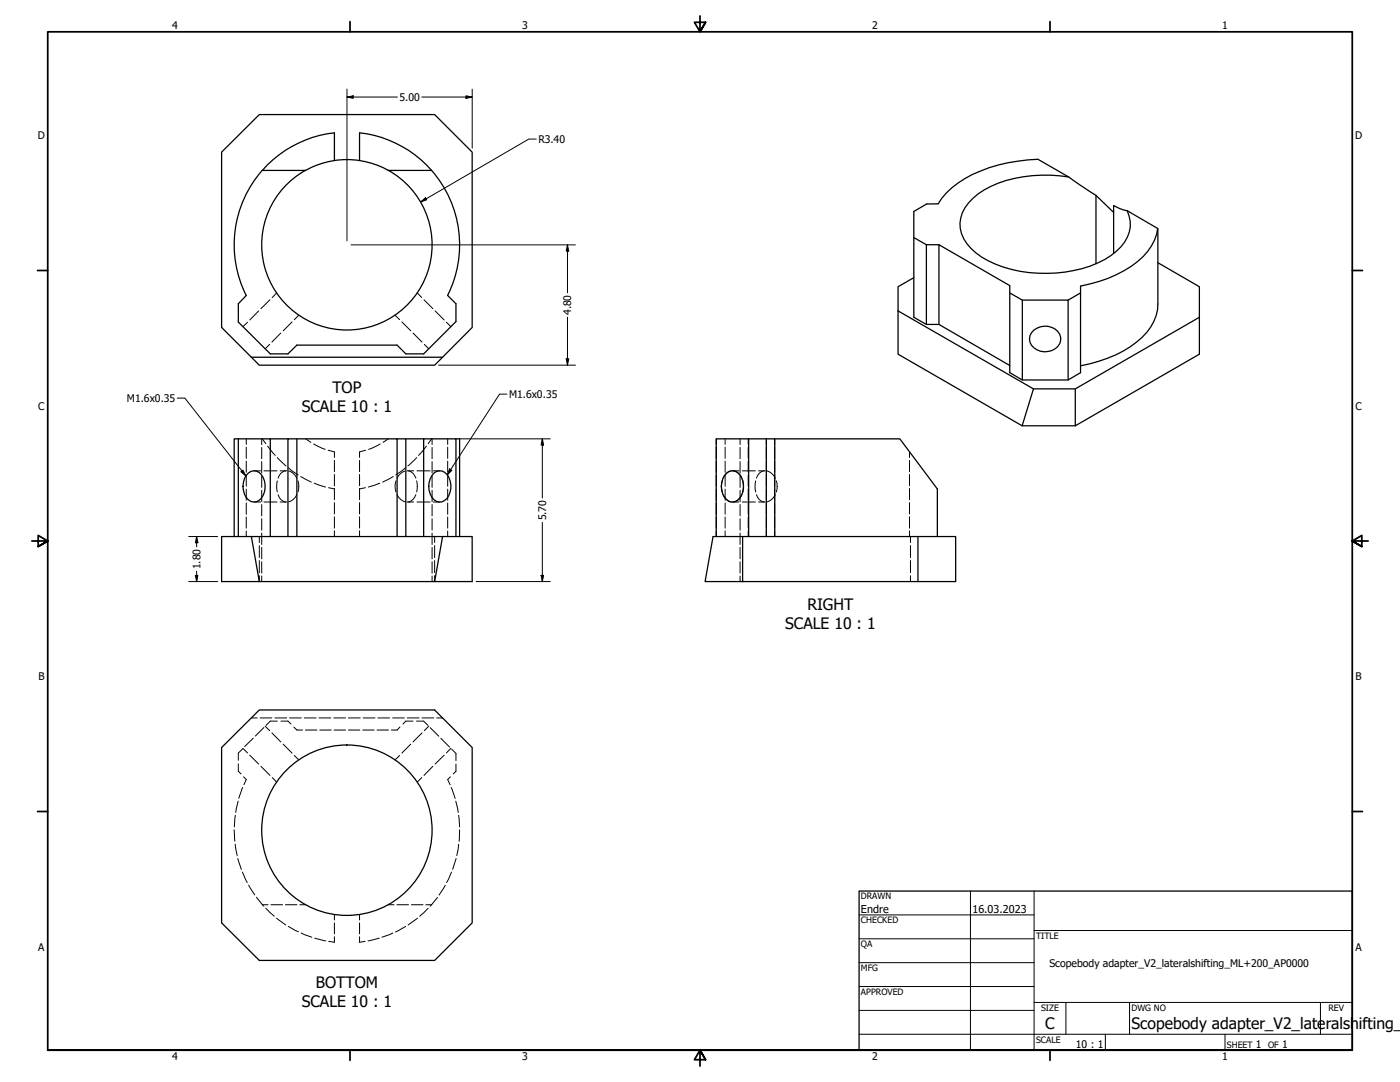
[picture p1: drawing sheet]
<svg xmlns="http://www.w3.org/2000/svg" width="559mm" height="432mm" viewBox="0 0 559 432" stroke-linecap="round" stroke-linejoin="round" font-family="sans-serif">
<!-- layer: Hidden (ANSI) -->
<g fill="none" stroke="#000" stroke-width=".4">
<path d="M107.8 119.6l-3.7 3.6M110.4 116.9l-1.8 1.8M166.6 116.9l1.7 1.8M169.2 119.6l3.6 3.6M98.8 128.6l-1.8 1.8M103.3 124.1l-3.6 3.6M107.6 137.4l-1.7 1.8M112.1 132.9l-3.6 3.6M116.6 128.5l-3.6 3.5M119.3 125.8l-1.8 1.8M157.7 125.8l1.8 1.8M160.4 128.5l3.6 3.5"/>
<path d="M164.8 132.9l3.7 3.6M169.4 137.4l1.7 1.8M173.7 124.1l3.6 3.6M178.2 128.6l1.8 1.8M98.3 175.1v2.3M98.3 178.4v4.5M104.5 175.1v2.3M104.5 178.6v4.5M104.7 175.1l1.4 2M106.8 178.1l3.1 3.6M122 175.1l2.1 1.4M125.2 177.2l4.6 2.1"/>
<path d="M131 179.7l2.5 .6v2.3M145.9 179.7l-2.4 .6v2.3M151.8 177.2l-4.7 2.1M155 175.1l-2.1 1.4M170.2 178.1l-3.1 3.6M172.3 175.1l-1.4 2M172.5 175.1v2.3M172.5 178.6v4.5M178.7 175.1v2.3M178.7 178.4v4.5M285.9 175.1v2.3M285.9 178.4v4.5"/>
<path d="M289.4 175.1v2.3M289.4 178.4v4.5M295.4 175.1v2.3M295.4 178.6v4.5M298.6 175.1v2.3M298.6 178.4v4.5M305.9 175.1v2.3M305.9 178.4v4.5M309.2 175.1v2.3M309.2 178.4v4.5M98.3 184v4.5M98.3 189.6v4.5"/>
<path d="M98.3 195.2v4.4M101.4 187.9h2.6M104.5 184.2v4.6M104.5 189.9v4.6M104.5 195.6v4.6M105.3 187.9h5.3M110.7 191.9l-.3 2.2 .3 2.2M110.7 182.6l3.5 3.3M111 197.4l.1 .2a3.8 3.8 0 0 0 3 2.7M111.8 187.9h2.6M114.1 187.9a3.8 3.8 0 0 0-3.1 2.9M115.1 186.7l3.9 2.8"/>
<path d="M115.3 188a5.2 5.2 0 0 1 3.2 2.9M118.5 197.4a5.1 5.1 0 0 1-3.2 2.9M118.9 191.9a7.9 7.9 0 0 1 0 4.4M120 190.2l4.3 2.2M125.4 192.8l4.5 1.6M131.1 194.6l2.4 .5M133.5 183.7v4.5M133.5 189.4v4.5M133.5 194.9v4.6M143.5 183.7v4.5M143.5 189.4v4.5M143.5 194.9v4.6"/>
<path d="M145.9 194.6l-2.4 .5M151.6 192.8l-4.6 1.6M157 190.2l-4.3 2.2M158.1 191.9a6.7 6.7 0 0 0 0 4.4M158.5 197.4a5.1 5.1 0 0 0 3.2 2.9M161.7 188a5.2 5.2 0 0 0-3.2 2.9M161.9 186.7l-3.9 2.8M162.5 187.9h2.6M162.9 187.9a4.1 4.1 0 0 1 3.1 2.9M166 197.4l-.1 .2a4 4 0 0 1-3 2.7M166.3 191.9l.3 2.2-.3 2.2M166.3 182.6l-3.5 3.3"/>
<path d="M166.4 187.9h5.2M172.5 184.2v4.6M172.5 189.9v4.6M172.5 195.6v4.6M173 187.9h2.6M178.7 184v4.5M178.7 189.6v4.5M178.7 195.2v4.4M285.9 184v4.5M285.9 189.6v4.5M285.9 195.2v4.4M288.2 191.9l-.2 1.5 .2 2.9"/>
<path d="M288.6 197.4a4.7 4.7 0 0 0 3.2 2.9M289.4 184v4.5M289.4 189.6v4.5M289.4 195.2v4.4M291.8 188a4.1 4.1 0 0 0-3.2 2.8M292.4 187.9h2.6M292.9 188a4.5 4.5 0 0 1 3.2 2.8M295.4 184.2v4.6M295.4 189.9v4.6M295.4 195.6v4.6M296.1 197.4a4.5 4.5 0 0 1-3.2 2.9M296.3 187.9h5.2"/>
<path d="M296.5 191.9a7.9 7.9 0 0 1 0 4.4M298.6 184v4.5M298.6 189.6v4.5M298.6 195.2v4.4M301.6 191.9l-.2 2.2 .2 2.2M301.9 197.4l.1 .2a3.8 3.8 0 0 0 3.1 2.7M302.8 187.9h2.6M305.1 187.9a3.8 3.8 0 0 0-3.2 2.9M305.9 184v4.5M305.9 189.6v4.5M305.9 195.2v4.4M306.2 188h.1a5.2 5.2 0 0 1 3.1 2.9"/>
<path d="M309.2 184v4.5M309.2 189.6v4.5M309.2 195.2v4.4M309.4 197.4a5.1 5.1 0 0 1-3.2 2.9M309.9 191.9a7.9 7.9 0 0 1 0 4.4M363 180.3v2.3M363 183.7v4.5M363 189.4v4.5M363 194.9v4.6M98.3 200.7v4.5M98.3 206.3v4.5M98.3 211.9v2.2"/>
<path d="M101.4 200.3h2.6M103.5 214.1v2.4M103.5 217.7v4.8M104.5 201.4v4.5M104.5 207v4.6M104.5 212.7v4.6M104.5 218.4v4.6M105.3 200.3h5.3M111.8 200.3h2.6M133.5 200.6v4.5M133.5 206.2v4.6M133.5 211.8v2.3"/>
<path d="M143.5 200.6v4.5M143.5 206.2v4.6M143.5 211.8v2.3M162.5 200.3h2.6M166.4 200.3h5.2M172.5 201.4v4.5M172.5 207v4.6M172.5 212.7v4.6M172.5 218.4v4.6M173 200.3h2.6M173.5 214.1v2.4M173.5 217.7v4.8"/>
<path d="M178.7 200.7v4.5M178.7 206.3v4.5M178.7 211.9v2.2M285.9 200.7v4.5M285.9 206.3v4.5M285.9 211.9v2.2M289.4 200.7v4.5M289.4 206.3v4.5M289.4 211.9v2.2M292.4 200.3h2.6M295.4 201.4v4.5M295.4 207v4.6"/>
<path d="M295.4 212.7v4.6M295.4 218.4v4.6M296.3 200.3h5.2M298.6 200.7v4.5M298.6 206.3v4.5M298.6 211.9v2.2M302.8 200.3h2.6M305.9 200.7v4.5M305.9 206.3v4.5M305.9 211.9v2.2M309.2 200.7v4.5M309.2 206.3v4.5"/>
<path d="M309.2 211.9v2.2M363 200.6v4.5M363 206.2v4.6M363 211.8v2.3M363.4 214.1v2.4M363.4 217.7v4.8M103.5 223.7v4.8M103.5 229.7v2.4M104.5 224.2v4.5M104.5 229.9v2.2M172.5 224.2v4.5M172.5 229.9v2.2"/>
<path d="M173.5 223.7v4.8M173.5 229.7v2.4M295.4 224.2v4.5M295.4 229.9v2.2M363.4 223.7v4.8M363.4 229.7v2.4M96.8 298.8l-1.7 1.7v2.9M97 298.6l1.8 1.9M100.3 286.5h2.4M101.1 294.6l-3.4 3.3M103.8 286.5h4.7M105.3 290.3l-3.4 3.5"/>
<path d="M105.9 289.8l1.7 1.8M108.5 292.5l3.6 3.6M109.7 286.5h4.7M110.7 287.8h-2.8l-1.7 1.7M112.1 287.8h2.8l1.2 1.1M113 297l3.6 3.5M115.6 286.5h4.7M117.3 290.1l1.2 1.2h2.3M121.5 286.5h4.7M121.9 291.3h4.6M127.3 286.5h4.7M127.6 291.3h4.6"/>
<path d="M133.2 286.5h4.7M133.3 291.3h4.6M139.1 291.3h4.5M139.1 286.5h4.7M144.8 291.3h4.6M145 286.5h4.7M150.5 291.3h4.6M150.8 286.5h4.7M156.7 286.5h4.7M159.6 290.1l-1.1 1.2h-2.3M162.6 286.5h4.7M164 297l-3.6 3.5"/>
<path d="M164.8 287.8h-2.8l-1.2 1.1M166.2 287.8h2.9l1.7 1.7M168.5 292.5l-3.7 3.6M168.5 286.5h4.7M171.1 289.8l-1.7 1.8M171.7 290.4l3.4 3.4M174.3 286.5h2.4M176 294.6l3.5 3.5M180 298.6l-1.8 1.9M180.3 299l1.7 1.7v2.8M95.1 319.7l-1 4.5M95.1 304.9v2.9l1.1 1.1"/>
<path d="M96.8 314.3l-1.5 4.3M97.2 310l1.1 1.1-1 2.1M99.7 301.4l3.6 3.5M104.1 305.8l3.7 3.6M108.6 310.3l1.8 1.8M117.5 301.5l1.8 1.8M159.5 301.5l-1.8 1.8M168.3 310.3l-1.7 1.8M172.8 305.8l-3.6 3.6M177.3 301.4l-3.6 3.5M179.8 310l-1.1 1.1 .9 2.1M180.1 314.3l1.6 4.3"/>
<path d="M181.9 319.7l1 4.5M182 304.9v2.9l-1.1 1.1M93.5 331.2l.2 4.5M93.9 336.9l.8 4.5M93.9 325.4l-.4 4.6M183.1 336.9l-.8 4.5M183.1 325.4l.4 4.6M183.5 331.2l-.2 4.5M94.9 342.6l1.4 4.4M96.8 348l1.9 4.2M99.3 353.3l2.4 3.8M102.4 358.1l2.9 3.5"/>
<path d="M174.6 358.1l-2.9 3.5M177.7 353.3l-2.4 3.9M180.2 348l-2 4.2M182.1 342.6l-1.4 4.4M104.7 361.1h2.3M106.1 362.5l3.4 3.1M108.1 361.1h4.7M110.4 366.4l3.6 2.7M113.9 361.1h4.6M115.1 369.7l4 2.2M119.7 361.1h2.3M120.2 372.4l4.3 1.6"/>
<path d="M125.6 374.4l4.4 1.1M133.5 364.9v2.3M133.5 368.3v4.4M133.5 373.8v2.2l-2.3-.3M143.5 364.9v2.3M143.5 368.3v4.4M143.5 373.8v2.2l2.2-.3M151.4 374.4l-4.5 1.1M155 361.1h2.3M156.8 372.4l-4.3 1.6M158.4 361.1h4.7M161.9 369.7l-4 2.2"/>
<path d="M164.2 361.1h4.6M166.6 366.4l-3.7 2.7M170 361.1h2.3M170.9 362.5l-3.4 3.1"/>
</g>
<!-- layer: Visible (ANSI) -->
<g fill="none" stroke="#000" stroke-width=".51">
<path d="M143.5 53a45 45 0 0 1 28.8 15h-17.3a33 33 0 0 0-11.5-3.9zM88.5 60.7l15-15h70l15 15v70l-11.8 11.9h-76.4l-11.8-11.9zM104.7 68a45 45 0 0 0-6.4 49.9l-3.2 3.3v7.3l12.8 12.7h7l3.6-3.5h40l3.5 3.5h7.1l12.9-12.9v-7.1l-3.3-3.3M106.7 65.8a45.4 45.4 0 0 1 26.8-12.8v11.1a34.2 34.2 0 0 0-11.5 3.9h-17.3zM121.9 68a34 34 0 0 0-9.6 51.4 34 34 0 0 0 52.3 0 34 34 0 0 0-9.6-51.4M133.5 64.1l5-.4 5 .4M172.2 68a45 45 0 0 1 6.5 49.9M426.5 70.6l-12.2-7a60.7 60.7 0 0 0-32 9.5 25.9 25.9 0 0 0-7.8 8.2l-4.6 .1-5.2 3v42.2l5.1 2.9h5l28.2 16.4M437.5 78l-11-7.4a53.1 53.1 0 0 0-33.6 5.2 17.9 17.9 0 0 0-9.7 13.3 14.8 14.8 0 0 0 6.4 11.9 47.7 47.7 0 0 0 31.9 8 41 41 0 0 0 24.1-8.7 13.1 13.1 0 0 0 4.3-16.2l-2.8-.8-2.6-1.3v19.2M437.5 78v27.3M437.5 78l7 6.8M364.7 94.8l5.1 2.9"/>
<path d="M374.8 97.7h-5v31.8M449.9 84.1l12.2 7.1M462.1 91.2l.1 30.1a19.3 19.3 0 0 1-8.6 15.2 49 49 0 0 1-22.3 9.5M462.1 91.2a21.8 21.8 0 0 1-10.6 15.1 53.1 53.1 0 0 1-20.2 7.9v34.5l-5 2.9h-18.2l-5.1-2.9v-34.7l-28.2-16.3v31.8M364.7 110.8l-6.2 3.6v9.7M403 116.9l5.1 2.9M431.3 116.9l-5 2.9M462.2 104.8l16.5 9.6v12.2l-49.5 28.6h-16.7l-54-31.1M358.5 124.1v17.3l49.5 28.5M412.6 131.8a6.7 6.7 0 0 1 10.8 2.8 5.6 5.6 0 0 1-6.6 5.8 5.5 5.5 0 0 1-5.7-6.4zM478.7 126.6v14.8l-49.5 28.5v-14.7M100.3 142.6l3.2 3.1h70l3.2-3.1"/>
<path d="M408.1 151.6v-31.8h18.2v31.8M412.5 155.2l-4.5 14.7h21.2M95.1 175.1h-1.6v39M107.9 175.1h7M118.5 175.1v39M158.5 175.1h3.5v39M162 175.1h7.1M182 175.1h1.5v39M298.8 175.1h7.1M309.2 175.1h50l14.9 20v19M99.1 188.8a3.6 3.6 0 0 1 5.9 1.6 7.1 7.1 0 0 1-2.8 9.9 4.7 4.7 0 0 1-5-4.7 7.8 7.8 0 0 1 1.9-6.8zM173.2 188.8a3.7 3.7 0 0 1 5.9 1.6 7.7 7.7 0 0 1-1.7 9.4 3.8 3.8 0 0 1-5.7-2.7 7.8 7.8 0 0 1 1.5-8.3z"/>
<path d="M290 188.8a3.6 3.6 0 0 1 5.9 1.6 7.1 7.1 0 0 1-2.7 9.9 4.7 4.7 0 0 1-5.1-4.7 7.8 7.8 0 0 1 1.9-6.8zM95.1 214.1v-39h12.8v39M100.3 214.1l3.2 18M114.9 214.1v-39h43.6v39M169.1 214.1v-39h12.9v39M176.7 214.1l-3.2 18h15v-18h-100v18h85M285.9 214.1v-39h12.9v39M296.4 214.1v18h70M305.9 214.1v-39h3.3v39M366.4 214.1v18h15v-18h-96.8l-3.2 18h15M88.5 298.3l15-15h70l15 15v70l-15 15h-70l-15-15z"/>
<circle cx="138.5" cy="331.3" r="34"/>
</g>
<!-- layer: Border (ANSI) -->
<g fill="none" stroke="#000" stroke-width=".7">
<path d="M139.7 8.6v4.1M279.4 6.3v6.4l-2.2-3.8h4.4l-2.2 3.8 2.2-3.8M419.1 8.6v4.1M15 107.9h4M539.8 107.9h4M12.7 215.9h6.3l-3.8-2.2v4.4l3.8-2.2-3.8 2.2M546.1 215.9h-6.3l3.8-2.2v4.4l-3.8-2.2 3.8 2.2M15 323.8h4M539.8 323.8h4M19 419.1v-406.4h520.8v406.4h-520.8h520.8M139.7 419.1v4.1M419.1 419.1v4.1"/>
<path d="M281.6 422.9l-2.2-3.8 2.2 3.8h-4.4l2.2-3.8v6.3"/>
</g>
<!-- layer: Title (ANSI) -->
<g fill="none" stroke="#000" stroke-width=".4">
<path d="M387.3 355.6v63.5M412.7 355.6v63.5M342.9 365.1h69.8M342.9 374.6h69.8M412.7 371.3h127.1M342.9 384.2h69.8M342.9 393.7h69.8M342.9 412.7h196.9M342.9 403.2h69.8M412.7 400h127.1M425.4 400v12.7M441.2 412.7v6.4"/>
<path d="M450.8 400v12.7M488.9 412.7v6.4M527 400v12.7"/>
</g>
<path d="M342.9 355.6h196.9v63.5h-196.9z" fill="none" stroke="#000" stroke-width=".51"/>
<!-- layer: Dimension (ANSI) -->
<g fill="none" stroke="#000" stroke-width=".4">
<path d="M138.5 38.7l2.5-.5v1zM138.5 38.7h20.1M138.5 35.6v60.5M168.3 38.7h20.2M186 38.2l2.5 .5-2.5 .5zM188.5 35.6v23.5M214.1 55.5h-3l-43.2 25.1M140.1 97.7h89.6M167.9 80.6l1.9-1.7 .5 .9zM226.5 97.7l.5 2.5h-1zM226.5 97.7v19.1M226.5 126.6v19.1"/>
<path d="M70.7 158.9h3.1l24.3 31M175.1 145.7h54.6M202.4 157.3h-3l-20.8 32.2M226 143.2h1l-.5 2.5zM183.6 175.1h36M216.5 175.1l.5 2.5h-1zM216.5 175.1v23.7M96.2 188.3l.8-.7 1.1 2.3zM179.5 187.1l.8 .6-1.7 1.8zM75.3 214.1h11.6M78.5 214.1l.5 2.5h-1zM78.5 214.1v4.1"/>
<path d="M216.5 208.5v23.6M75.3 232.1h11.6M78 229.6h1l-.5 2.5zM78.5 228v4.1M190.1 232.1h29.5M216 229.6h1l-.5 2.5z"/>
</g>
<g fill="#000">
<path d="M138.5 38.7l2.5-.5v1z" fill-rule="evenodd"/>
<path d="M186 38.2l2.5 .5-2.5 .5z" fill-rule="evenodd"/>
<path d="M167.9 80.6l1.9-1.7 .5 .9z" fill-rule="evenodd"/>
<path d="M226.5 97.7l.5 2.5h-1z" fill-rule="evenodd"/>
<path d="M226 143.2h1l-.5 2.5z" fill-rule="evenodd"/>
<path d="M216.5 175.1l.5 2.5h-1z" fill-rule="evenodd"/>
<path d="M96.2 188.3l.8-.7 1.1 2.3z" fill-rule="evenodd"/>
<path d="M179.5 187.1l.8 .6-1.7 1.8z" fill-rule="evenodd"/>
<path d="M78.5 214.1l.5 2.5h-1z" fill-rule="evenodd"/>
<path d="M78 229.6h1l-.5 2.5z" fill-rule="evenodd"/>
<path d="M216 229.6h1l-.5 2.5z" fill-rule="evenodd"/>
</g>
<g font-size="6.3">
<text x="132.7" y="156.9">TOP</text>
<text x="120.5" y="164.4">SCALE 10 : 1</text>
<text x="322.3" y="243.3">RIGHT</text>
<text x="313.4" y="250.8">SCALE 10 : 1</text>
<text x="126.1" y="394.5">BOTTOM</text>
<text x="120.5" y="402">SCALE 10 : 1</text>
<text x="417.2" y="410.6">C</text>
<text x="451.6" y="410.7">Scopebody adapter_V2_lateralshifting_</text>
</g>
<g font-size="4.3">
<text x="343.7" y="364.3">Endre</text>
<text x="388.1" y="364.3">16.03.2023</text>
</g>
<g font-size="4.2">
<text x="68.7" y="11.7">4</text>
<text x="208.4" y="11.7">3</text>
<text x="348.1" y="11.7">2</text>
<text x="487.8" y="11.7">1</text>
<text x="159.4" y="40.3">5.00</text>
<text x="15.1" y="55.5">D</text>
<text x="214.9" y="57">R3.40</text>
<text x="540.9" y="55.5">D</text>
<text x="228" y="125.8" transform="rotate(-90 228 125.8)">4.80</text>
<text x="50.7" y="160.4">M1.6x0.35</text>
<text x="203.2" y="158.8">M1.6x0.35</text>
<text x="15.2" y="163.4">C</text>
<text x="541" y="163.4">C</text>
<text x="218" y="207.7" transform="rotate(-90 218 207.7)">5.70</text>
<text x="80" y="227.2" transform="rotate(-90 80 227.2)">1.80</text>
<text x="15.3" y="271.4">B</text>
<text x="541.1" y="271.4">B</text>
<text x="15.2" y="379.3">A</text>
<text x="541" y="379.3">A</text>
<text x="418.8" y="385.9">Scopebody adapter_V2_lateralshifting_ML+200_AP0000</text>
<text x="429.5" y="418.3">10 : 1</text>
<text x="501.3" y="418.3">1</text>
<text x="511.8" y="418.3">1</text>
<text x="68.7" y="423.2">4</text>
<text x="208.4" y="423.2">3</text>
<text x="348.1" y="423.2">2</text>
<text x="487.8" y="423.2">1</text>
</g>
<g font-size="3.5">
<text x="343.7" y="358.9">DRAWN</text>
<text x="343.7" y="368.5">CHECKED</text>
<text x="413.5" y="374.6">TITLE</text>
<text x="343.7" y="378">QA</text>
<text x="343.7" y="387.5">MFG</text>
<text x="343.7" y="397.1">APPROVED</text>
<text x="415.5" y="403.4">SIZE</text>
<text x="451.6" y="403.4">DWG NO</text>
<text x="530.3" y="403.4">REV</text>
<text x="413.5" y="416.1">SCALE</text>
<text x="489.7" y="418.3">SHEET</text>
<text x="506.2" y="418.3">OF</text>
</g>
</svg>
